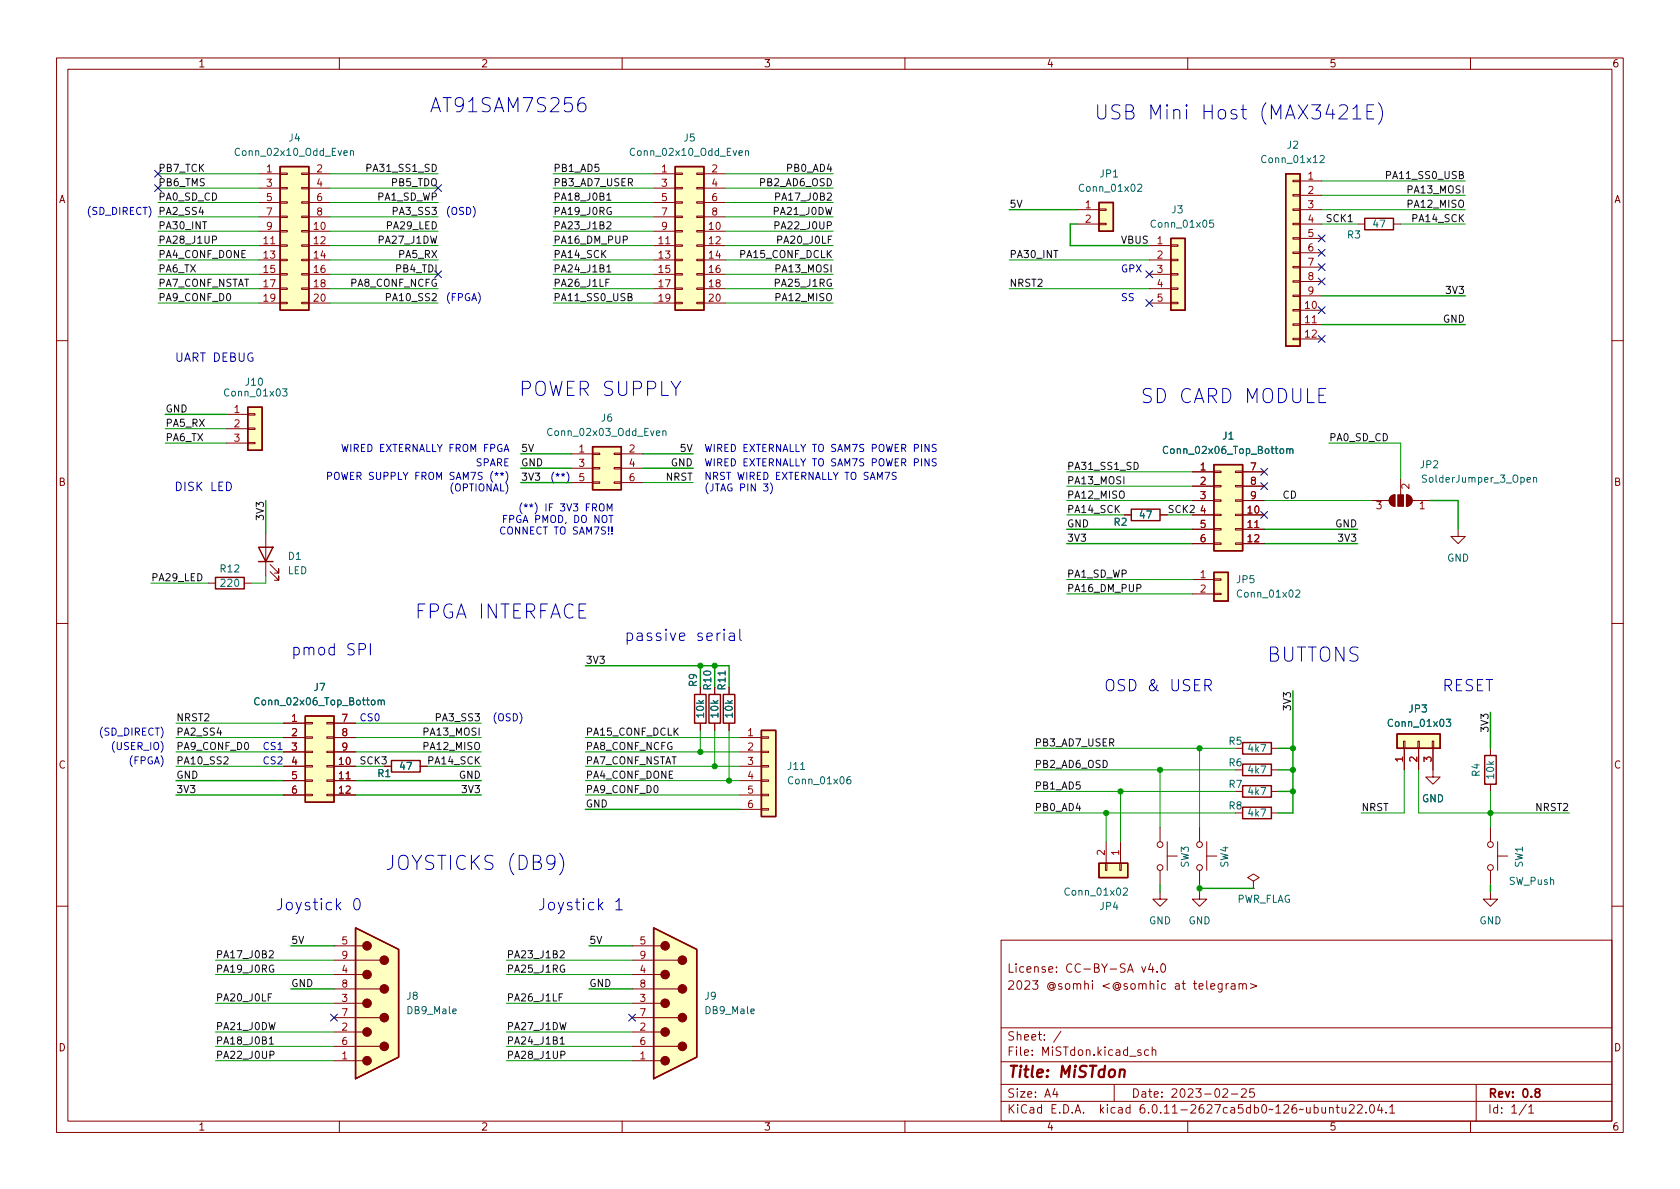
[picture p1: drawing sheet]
<svg xmlns="http://www.w3.org/2000/svg" width="297mm" height="210mm" viewBox="0 0 297 210" stroke-linecap="round" stroke-linejoin="round" font-family="sans-serif">
<g fill="none" stroke="#840000" stroke-width=".18">
<path d="M10 10.2h277v190.1h-277zM12 12.2h273v186.1h-273zM60 10.2v2M110 10.2v2M160 10.2v2M210 10.2v2M260 10.2v2M45.7 30.7h3.8M45.7 33.3h3.8M45.7 35.8h3.8M45.7 38.3h3.8M49.5 38.2h1.3v.3h-1.3z"/>
<path d="M49.5 35.7h1.3v.2h-1.3zM49.5 33.1h1.3v.3h-1.3zM49.5 30.6h1.3v.3h-1.3zM53.3 38.2h1.3v.3h-1.3zM53.3 35.7h1.3v.2h-1.3zM53.3 33.1h1.3v.3h-1.3zM53.3 30.6h1.3v.3h-1.3zM54.6 30.7h3.8M54.6 33.3h3.8M54.6 35.8h3.8M54.6 38.3h3.8M115.6 30.7h3.8"/>
<path d="M115.6 33.3h3.8M115.6 35.8h3.8M115.6 38.3h3.8M119.4 38.2h1.2v.3h-1.2zM119.4 35.7h1.2v.2h-1.2zM119.4 33.1h1.2v.3h-1.2zM119.4 30.6h1.2v.3h-1.2zM123.2 38.2h1.3v.3h-1.3zM123.2 35.7h1.3v.2h-1.3zM123.2 33.1h1.3v.3h-1.3zM123.2 30.6h1.3v.3h-1.3zM124.5 30.7h3.8"/>
<path d="M124.5 33.3h3.8M124.5 35.8h3.8M124.5 38.3h3.8M190.5 39.6h3.8M190.5 37.1h3.8M194.3 39.5h1.3v.2h-1.3zM194.3 37h1.3v.2h-1.3zM228.6 39.5h1.3v.2h-1.3zM228.6 37h1.3v.2h-1.3zM228.6 34.4h1.3v.3h-1.3zM228.6 31.9h1.3v.2h-1.3zM229.9 39.6h3.8"/>
<path d="M229.9 37.1h3.8M229.9 32h3.8M229.9 34.5h3.8M240 39.6h1.3M246.4 39.6h1.2M45.7 43.4h3.8M45.7 46h3.8M45.7 48.5h3.8M45.7 51h3.8M45.7 53.6h3.8M45.7 40.9h3.8M49.5 53.5h1.3v.2h-1.3z"/>
<path d="M49.5 50.9h1.3v.3h-1.3zM49.5 48.4h1.3v.2h-1.3zM49.5 45.8h1.3v.3h-1.3zM49.5 43.3h1.3v.3h-1.3zM49.5 40.8h1.3v.2h-1.3zM53.3 53.5h1.3v.2h-1.3zM53.3 50.9h1.3v.3h-1.3zM53.3 48.4h1.3v.2h-1.3zM53.3 45.8h1.3v.3h-1.3zM53.3 43.3h1.3v.3h-1.3zM53.3 40.8h1.3v.2h-1.3zM54.6 43.4h3.8"/>
<path d="M54.6 46h3.8M54.6 48.5h3.8M54.6 51h3.8M54.6 53.6h3.8M54.6 40.9h3.8M115.6 43.4h3.8M115.6 46h3.8M115.6 48.5h3.8M115.6 51h3.8M115.6 53.6h3.8M115.6 40.9h3.8M119.4 53.5h1.2v.2h-1.2z"/>
<path d="M119.4 50.9h1.2v.3h-1.2zM119.4 48.4h1.2v.2h-1.2zM119.4 45.8h1.2v.3h-1.2zM119.4 43.3h1.2v.3h-1.2zM119.4 40.8h1.2v.2h-1.2zM123.2 53.5h1.3v.2h-1.3zM123.2 50.9h1.3v.3h-1.3zM123.2 48.4h1.3v.2h-1.3zM123.2 45.8h1.3v.3h-1.3zM123.2 43.3h1.3v.3h-1.3zM123.2 40.8h1.3v.2h-1.3zM124.5 43.4h3.8"/>
<path d="M124.5 46h3.8M124.5 48.5h3.8M124.5 51h3.8M124.5 53.6h3.8M124.5 40.9h3.8M203.2 43.4h3.8M203.2 46h3.8M203.2 48.5h3.8M203.2 51h3.8M203.2 53.6h3.8M207 53.5h1.3v.2h-1.3zM207 50.9h1.3v.3h-1.3z"/>
<path d="M207 48.4h1.3v.2h-1.3zM207 45.8h1.3v.3h-1.3zM207 43.3h1.3v.3h-1.3zM228.6 59.8h1.3v.3h-1.3zM228.6 57.3h1.3v.2h-1.3zM228.6 54.7h1.3v.3h-1.3zM228.6 52.2h1.3v.2h-1.3zM228.6 49.7h1.3v.2h-1.3zM228.6 47.1h1.3v.3h-1.3zM228.6 44.6h1.3v.2h-1.3zM228.6 42h1.3v.3h-1.3zM229.9 54.9h3.8"/>
<path d="M229.9 57.4h3.8M229.9 59.9h3.8M229.9 42.2h3.8M229.9 44.7h3.8M229.9 47.2h3.8M229.9 49.8h3.8M229.9 52.3h3.8M10 60.2h2M40 73.3h3.8M40 75.8h3.8M40 78.4h3.8M43.8 78.2h1.3v.3h-1.3z"/>
<path d="M43.8 75.7h1.3v.2h-1.3zM43.8 73.1h1.3v.3h-1.3zM285 60.2h2M47 94.2v7.6M47.8 99.8l1.5 1.5v-.7v.7h-.8M101 80.3h3.8M101 82.8h3.8M101 85.3h3.8M104.8 85.2h1.2v.3h-1.2zM104.8 82.7h1.2v.2h-1.2zM104.8 80.1h1.2v.3h-1.2zM108.6 85.2h1.3v.3h-1.3z"/>
<path d="M108.6 82.7h1.3v.2h-1.3zM108.6 80.1h1.3v.3h-1.3zM109.9 80.3h3.8M109.9 82.8h3.8M109.9 85.3h3.8M198.8 91.1h1.2M205.1 91.1h1.3M210.8 83.4h3.8M210.8 91.1h3.8M210.8 93.6h3.8M210.8 96.1h3.8M210.8 86h3.8"/>
<path d="M210.8 88.5h3.8M214.6 96h1.3v.3h-1.3zM214.6 93.5h1.3v.2h-1.3zM214.6 90.9h1.3v.3h-1.3zM214.6 88.4h1.3v.2h-1.3zM214.6 85.8h1.3v.3h-1.3zM214.6 83.3h1.3v.3h-1.3zM218.4 96h1.3v.3h-1.3zM218.4 93.5h1.3v.2h-1.3zM218.4 90.9h1.3v.3h-1.3zM218.4 88.4h1.3v.2h-1.3zM218.4 85.8h1.3v.3h-1.3z"/>
<path d="M218.4 83.3h1.3v.3h-1.3zM219.7 83.4h3.8M219.7 91.1h3.8M219.7 93.6h3.8M219.7 96.1h3.8M219.7 86h3.8M219.7 88.5h3.8M242.6 88.5h3M245.9 87.8l.7-.3v2a1.02 1.02 0 0 1-.9-.6 1.02 1.02 0 0 1 .2-1.1zM247.6 84.7v2.8M248.7 87.5a1.02 1.02 0 0 1 1 1 1.02 1.02 0 0 1-1 1zM249.7 88.5h3"/>
<path d="M257.8 93.6v1.3h1.3l-1.3 1.2-1.3-1.2h1.3M10 110.2h2M36.8 103.1h1.3M43.2 103.1h1.2M47.8 101.1l1.5 1.5v-.8v.8h-.8M210.8 102.5h3.8M210.8 105h3.8M214.6 104.9h1.3v.3h-1.3zM214.6 102.4h1.3v.2h-1.3zM285 110.2h2M50.2 127.9h3.8M50.2 135.5h3.8"/>
<path d="M50.2 138h3.8M50.2 130.4h3.8M50.2 133h3.8M54 137.9h1.2v.3h-1.2zM54 135.4h1.2v.2h-1.2zM54 132.8h1.2v.3h-1.2zM54 130.3h1.2v.3h-1.2zM54 127.8h1.2v.2h-1.2zM57.8 137.9h1.3v.3h-1.3zM57.8 135.4h1.3v.2h-1.3zM57.8 132.8h1.3v.3h-1.3zM57.8 130.3h1.3v.3h-1.3z"/>
<path d="M57.8 127.8h1.3v.2h-1.3zM59.1 127.9h3.8M59.1 135.5h3.8M59.1 138h3.8M59.1 130.4h3.8M59.1 133h3.8M67.9 135.5h1.3M74.3 135.5h1.3M123.8 121.5v1.3M123.8 127.9v1.3M126.4 121.5v1.3M126.4 127.9v1.3"/>
<path d="M128.9 121.5v1.3M128.9 127.9v1.3M130.8 135.5h3.8M130.8 138h3.8M130.8 130.4h3.8M130.8 133h3.8M134.6 137.9h1.3v.3h-1.3zM134.6 135.4h1.3v.2h-1.3zM134.6 132.8h1.3v.3h-1.3zM134.6 130.3h1.3v.3h-1.3zM224.8 139.9h1.3M224.8 132.3h1.3"/>
<path d="M224.8 136.1h1.3M248.2 131.1h.2v1.2h-.2zM248.3 132.3v3.8M250.7 131.1h.3v1.2h-.3zM250.8 132.3v3.8M253.2 131.1h.3v1.2h-.3zM253.4 132.3v5.1h1.2l-1.2 1.3-1.3-1.3h1.3M263.5 132.3v1.3M263.5 138.7v1.2M50.2 140.6h3.8M54 140.5h1.2v.2h-1.2zM57.8 140.5h1.3v.2h-1.3z"/>
<path d="M59.1 140.6h3.8M130.8 140.6h3.8M130.8 143.1h3.8M134.6 143h1.3v.3h-1.3zM134.6 140.5h1.3v.2h-1.3zM195.5 152.6h.2v1.3h-.2zM195.6 148.8v3.8M198 152.6h.2v1.3h-.2zM198.1 148.8v3.8M205.1 157.7v1.3h1.3l-1.3 1.3-1.3-1.3h1.3M205.1 146.3v2.5M205.1 153.9v2.6"/>
<path d="M206.4 151.4h1.8M206.4 148.8v5.1M212.1 157.7v1.3h1.3l-1.3 1.3-1.3-1.3h1.3M212.1 146.3v2.5M212.1 153.9v2.6M213.4 151.4h1.7M213.4 148.8v5.1M221.6 155.8l1-.6-1-.6-1 .6 1 .6v1.3M221.6 157.1h.1M224.8 143.8h1.3M263.5 157.7v1.3h1.3l-1.3 1.3-1.2-1.3h1.2M263.5 146.3v2.5"/>
<path d="M263.5 153.9v2.6M264.8 151.4h1.8M264.8 148.8v5.1M10 160.2h2M59.1 180h8.1M59.1 177.4h5M59.1 174.9h8.1M59.1 172.3h5M59.1 169.8h8.1M59.1 167.3h5M111.8 180h8.1M111.8 177.4h5"/>
<path d="M111.8 174.9h8.1M111.8 172.3h5M111.8 169.8h8.1M111.8 167.3h5M177 166.3h108v32h-108zM182.6 173.4h.9l-.5 .6 .4 .1v.7l-.2 .1h-.4l-.2-.1M186.8 171.8v.1M186.8 171v.1M199.4 171.9l.5-1.5 .5 1.5M199.5 171.5h.7M206.1 174l-.5-.1-.2 .3v.4l.1 .3h.6M221.1 173.9l1.1 .5-1.1 .4"/>
<path d="M285 160.2h2M59.1 187.6h5M59.1 185h8.1M59.1 182.5h5M60 198.3v2M110 198.3v2M111.8 187.6h5M111.8 185h8.1M111.8 182.5h5M160 198.3v2M177 194.8h108M177 191.8h108"/>
<path d="M177 187.8h108M177 181.8h108M182.5 186.5v.1M182.5 185.7v.1M184.6 183.8v.1M184.6 183v.1M187.6 182.4l-1.3 1.9M197 191.8v3M203.7 185.8l.2-.2 .4 .1 .1 .9M203.7 185.1v1.5M210 198.3v2M217.7 193.5h1.2"/>
<path d="M219.5 192.7l.6-.2 .2 .2 .1 .3-1 1h1M221.7 192.5h-.7l-.1 .7 .2-.1 .5 .1 .2 .2-.1 .5-.2 .1-.6-.1M238.6 195.5l.5-.2 .3 .2v.3l-.9 1h.9M240 195.5l.6-.2 .2 .2 .1 .3-1 1h1M241.5 196.7v.1M242.4 195.4l.1-.1a.81 .81 0 0 1 .6 .7 .81 .81 0 0 1-.3 .8h-.2a.81 .81 0 0 1-.5-.6 .81 .81 0 0 1 .3-.8zM243.9 195.3l-.3 1h.9M244.3 195.8v1M245.1 196.7v.1M245.7 195.8l.4-.5v1.5M245.7 196.8h.9M260 198.3v2"/>
<path d="M261 191.8v6.5M270.3 195.8l.4-.5v1.5M270.3 196.8h.9"/>
<circle cx="205.1" cy="149.3" r=".51"/>
<circle cx="205.1" cy="153.4" r=".51"/>
<circle cx="212.1" cy="149.3" r=".51"/>
<circle cx="212.1" cy="153.4" r=".51"/>
<circle cx="263.5" cy="153.4" r=".51"/>
<circle cx="263.5" cy="149.3" r=".51"/>
</g>
<g fill="#ffffc2" stroke="#ffffc2" stroke-width=".18">
<path d="M214.6 101.2h2.6v5.1h-2.6z"/>
<path d="M207 42.2h2.5v12.7h-2.5z"/>
<path d="M247 129.8h7.6v2.5h-7.6z"/>
<path d="M62.9 164.1l7.6 3.8v19l-7.6 3.8z"/>
<path d="M214.6 82.2h5.1v15.2h-5.1z"/>
<path d="M104.8 79h5.1v7.6h-5.1z"/>
<path d="M194.3 152.6h5.1v2.6h-5.1z"/>
<path d="M115.6 164.1l7.6 3.8v19l-7.6 3.8z"/>
<path d="M49.5 29.5h5.1v25.4h-5.1z"/>
<path d="M54 126.6h5.1v15.3h-5.1z"/>
<path d="M134.6 129.2h2.6v15.2h-2.6z"/>
<path d="M43.8 72h2.6v7.6h-2.6z"/>
<path d="M194.3 35.8h2.5v5.1h-2.5z"/>
<path d="M227.3 30.7h2.6v30.5h-2.6z"/>
<path d="M119.4 29.5h5.1v25.4h-5.1z"/>
</g>
<g fill="none" stroke="#840000" stroke-width=".25">
<path d="M49.5 29.5h5.1v25.4h-5.1zM119.4 29.5h5.1v25.4h-5.1zM194.3 35.8h2.5v5.1h-2.5zM227.3 30.7h2.6v30.5h-2.6zM241.3 38.6h5.1v2h-5.1zM207 42.2h2.5v12.7h-2.5zM43.8 72h2.6v7.6h-2.6zM104.8 79h5.1v7.6h-5.1zM45.7 96.8h2.6l-1.3 2.5zM45.7 99.3h2.6M200 90h5.1v2.1h-5.1zM214.6 82.2h5.1v15.2h-5.1z"/>
<path d="M38.1 102.1h5.1v2h-5.1zM214.6 101.2h2.6v5.1h-2.6zM54 126.6h5.1v15.3h-5.1zM69.2 134.5h5.1v2h-5.1zM122.8 122.8h2v5.1h-2zM125.3 122.8h2.1v5.1h-2.1zM127.9 122.8h2v5.1h-2zM134.6 129.2h2.6v15.2h-2.6zM219.7 138.9h5.1v2.1h-5.1zM219.7 131.3h5.1v2h-5.1zM219.7 135.1h5.1v2.1h-5.1zM247 129.8h7.6v2.5h-7.6z"/>
<path d="M262.5 133.6h2v5.1h-2zM194.3 152.6h5.1v2.6h-5.1zM219.7 142.7h5.1v2.1h-5.1zM62.9 164.1l7.6 3.8v19l-7.6 3.8zM115.6 164.1l7.6 3.8v19l-7.6 3.8z"/>
</g>
<g fill="none" stroke="#006464" stroke-width=".18">
<path d="M60.8 27.1l.6-.2v-.2l-.4-.1-.2 .2 .1 .6h.5M62 26.8l.1-.2 .3 .1 .1 .8M62 26.6v.9M130.7 27.1l.6-.2-.1-.2-.4-.1-.1 .2v.6h.5M131.8 26.8l.2-.2 .3 .1 .1 .8M131.8 26.6v.9M201.2 32.7l.4-.1 .3 .3-.8 .9h.8M214.5 38.9h-.6v.6l.1-.1 .5 .1 .1 .1-.1 .5-.2 .1-.4-.1M233.4 27.6l.5-.1 .2 .4-.8 .9h.8M50 68.8h.8l-.5 .5 .4 .1v.5l-.2 .1-.5-.1M116.1 76.6l.6-.1-.1-.3h-.4l-.1 .2v.6h.5M117.2 76.3l.2-.1h.3v.8"/>
<path d="M117.2 76.2v.8M226.4 79.5l.1-.1 .4 .1 .1 .5-.2 .1-.3 .1-.1-.1zM227.5 79.5l.2-.1h.3l.1 .8M227.5 79.4v.8M228.1 79.5l.1-.1h.3l.1 .8M270 84.9l.6-.2-.1-.2-.3-.1-.2 .2 .1 .6h.4M271.1 84.6l.2-.2 .3 .1 .1 .8M271.1 84.4v.9M128.2 118.7v.7M229.1 104.4l.5-.1 .2 .4-.8 .9h.8M65.7 123.9l.2-.1 .4 .1v.5l-.1 .2h-.3l-.2-.1zM66.9 123.9l.1-.1 .3 .1 .1 .7"/>
<path d="M66.9 123.8v.8M67.4 124l.2-.2 .3 .1v.7M141.6 136.1h.7M150.3 137.3l-.3 .1a.86 .86 0 0 0 0 1.2l.4-.1 .1-.4-.3-.3h-.2l-.3 .3M255.7 127.2h.8l-.4 .5 .3 .1v.5l-.1 .2-.6-.2M198.6 157.2l.5-.2 .2 .4-.7 .9h.7M80.1 178.8l.6-.1-.1-.2-.4-.1-.1 .2v.6h.5M132.8 178.8l.6-.1-.1-.2-.4-.1-.1 .2v.6h.5"/>
</g>
<g fill="#840000" stroke="#840000" stroke-width=".18">
<path d="M248.7 87.5a1.02 1.02 0 0 1 1 1 1.02 1.02 0 0 1-1 1z"/>
<path d="M247.1 87.5h1.1v2h-1.1z"/>
<path d="M245.9 87.8l.7-.3v2a1.02 1.02 0 0 1-.9-.6 1.02 1.02 0 0 1 .2-1.1z"/>
<circle cx="64.9" cy="187.6" r=".76"/>
<circle cx="64.9" cy="182.5" r=".76"/>
<circle cx="64.9" cy="177.4" r=".76"/>
<circle cx="64.9" cy="172.3" r=".76"/>
<circle cx="64.9" cy="167.3" r=".76"/>
<circle cx="67.9" cy="185" r=".76"/>
<circle cx="67.9" cy="180" r=".76"/>
<circle cx="67.9" cy="174.9" r=".76"/>
<circle cx="67.9" cy="169.8" r=".76"/>
<circle cx="117.6" cy="187.6" r=".76"/>
<circle cx="117.6" cy="182.5" r=".76"/>
<circle cx="117.6" cy="177.4" r=".76"/>
<circle cx="117.6" cy="172.3" r=".76"/>
<circle cx="117.6" cy="167.3" r=".76"/>
<circle cx="120.6" cy="185" r=".76"/>
<circle cx="120.6" cy="180" r=".76"/>
<circle cx="120.6" cy="174.9" r=".76"/>
<circle cx="120.6" cy="169.8" r=".76"/>
</g>
<path d="M47.9 43.1h.7M117.7 43.1h.7M232 57.1h.7M221.9 93.3h.7M243.4 88.7h.8l-.4 .5 .3 .1v.6l-.1 .1-.6-.1M249.1 85.6v.8l-.9-.8-.4 .3 .2 .4M251.1 89.1l.4-.4v1.3M61.2 137.7h.7" fill="none" stroke="#a90000" stroke-width=".18"/>
<g fill="none" stroke="#0f0f0f" stroke-width=".18">
<path d="M76.4 29a.64 .64 0 0 1 .8 .7 .64 .64 0 0 1-.8 .6zM107.3 39.3l.5-.1 .2 .4-.8 .9h.8M107.3 34.5l.4-.4v1.3M107.3 35.4h.7M146.3 39.9l.6-.1 .1-.2-.1-.3-.6-.1v1.3M146.3 34.2l.5-.1 .2 .4-.8 .9h.8M258 30.9h.6l.1-.2-.1-.3-.6-.1v1.3h.5l.2-.1 .1-.3-.3-.3M37.6 42.4h.6l.1-.2-.1-.3-.6-.2v1.3M76.4 52l.5-.1 .3 .4-.8 .9h.8M107.3 47.2l.4-.4v1.3M107.3 48.1h.7M107.7 49.4h-.6v1.2"/>
<path d="M111.1 52.5h.5l.1-.2v-.3l-.6-.1v1.3h.4l.2-.1 .1-.3-.3-.3M147.1 41.7h-.6v1.3M200.5 81.8a.64 .64 0 0 1 .8 .6 .64 .64 0 0 1-.8 .6zM39.6 133.9l.5-.1 .2 .4-.8 .9h.8M47.6 168.2l.5-.1 .2 .4-.7 .9h.7M48 175.7h-.6v1.3M99 168.2l.5-.1 .3 .4-.8 .9h.8M99.5 175.7h-.6v1.3M47.6 183.7l.4-.3v1.2M47.6 184.6h.7M47.7 186.6l.6-.1 .2-.2-.1-.3-.7-.1v1.3M99 183.7l.4-.3v1.2"/>
<path d="M99 184.6h.8M99.2 186.6l.6-.1 .1-.2-.1-.3-.6-.1v1.3"/>
</g>
<path d="M103.3 17.3a.99 .99 0 0 0-1.1 1v1l.2 .3 .7 .2 .4-.3 .1-.8-.3-.4-.7-.1-.4 .5M243.7 18.2a2.87 2.87 0 0 1 0 3.8M94.6 88.9a1.46 1.46 0 0 1 0 1.9M100.2 83.5a1.46 1.46 0 0 1 0 1.9M120.1 112.6l1-.2-.1-.4-.6-.1-.3 .3 .1 1 .2 .1 .6-.1M130.8 111.3v1.7l.3 .3M60.2 159.6l-.7 .7M106.6 159.6l-.8 .7M59.7 160.1l.5 .8M106 160.1l.6 .8" fill="none" stroke="#0000c2" stroke-width=".18"/>
<g fill="none" stroke="#009600" stroke-width=".25">
<path d="M178.4 37.1h12.1M190.5 39.6h-1.3v3.8h14M233.7 57.4h25.4M233.7 52.3h25.4M29.2 73.3h10.8M47 88.5v5.7M92.1 82.8h8.9M92.1 85.3h8.9M92.1 80.3h8.9M113.7 82.8h8.9M113.7 80.3h8.9M188.6 93.6h22.2"/>
<path d="M188.6 96.1h22.2M223.5 93.6h16.5M223.5 96.1h16.5M252.7 88.5h5.1v5.1M103.5 117.7h25.4v3.8M123.8 117.7v3.8M126.4 117.7v3.8M31.1 138h19.1M62.9 138h22.2M226.1 132.3h2.5M226.1 139.9h2.5M226.1 136.1h2.5"/>
<path d="M228.6 122.2v21.6h-2.5M263.5 126v6.3M31.1 140.6h19.1M62.9 140.6h22.2M103.5 143.1h27.3M205.1 156.5v1.2M212.1 157.1h9.5M212.1 156.5v1.2M263.5 156.5v1.2M51.4 174.9h7.7M51.4 167.3h7.7M104.1 174.9h7.7"/>
<path d="M104.1 167.3h7.7"/>
</g>
<g fill="none" stroke="#009600" stroke-width=".18">
<path d="M27.9 38.3h17.8M27.9 35.8h17.8M27.9 30.7h17.8M27.9 33.3h17.8M58.4 38.3h19.1M58.4 35.8h19.1M58.4 30.7h19.1M58.4 33.3h19.1M97.8 38.3h17.8M97.8 35.8h17.8M97.8 30.7h17.8M97.8 33.3h17.8"/>
<path d="M128.3 38.3h19M128.3 35.8h19M128.3 30.7h19M128.3 33.3h19M233.7 39.6h6.3M233.7 34.5h25.4M233.7 37.1h25.4M233.7 32h25.4M247.6 39.6h11.5M27.9 40.9h17.8M27.9 46h17.8M27.9 53.6h17.8"/>
<path d="M27.9 51h17.8M27.9 43.4h17.8M27.9 48.5h17.8M58.4 40.9h19.1M58.4 46h19.1M58.4 53.6h19.1M58.4 51h19.1M58.4 43.4h19.1M58.4 48.5h19.1M97.8 40.9h17.8M97.8 46h17.8M97.8 53.6h17.8"/>
<path d="M97.8 51h17.8M97.8 43.4h17.8M97.8 48.5h17.8M128.3 40.9h19M128.3 46h19M128.3 53.6h19M128.3 51h19M128.3 43.4h19M128.3 48.5h19M178.4 46h24.8M178.4 51h24.8M29.2 78.4h10.8"/>
<path d="M29.2 75.8h10.8M234.9 78.4h12.7v6.3M113.7 85.3h8.9M188.6 83.4h22.2M188.6 91.1h10.2M188.6 88.5h22.2M188.6 86h22.2M206.4 91.1h4.4M223.5 88.5h19.1M26.7 103.1h10.1M47 101.8v1.3h-2.6M188.6 102.5h22.2"/>
<path d="M188.6 105h22.2M31.1 130.4h19.1M31.1 133h19.1M31.1 127.9h19.1M31.1 135.5h19.1M62.9 130.4h22.2M62.9 133h22.2M62.9 127.9h22.2M62.9 135.5h5M75.6 135.5h9.5M103.5 130.4h27.3M103.5 133h27.3"/>
<path d="M103.5 135.5h27.3M103.5 138h27.3M123.8 129.2v3.8M126.4 129.2v6.3M128.9 129.2v8.8M182.9 132.3h35.5M182.9 139.9h35.5M182.9 136.1h35.5M198.1 139.9v8.9M205.1 136.1v10.2M212.1 132.3v14M248.3 136.1v7.7h-7.6"/>
<path d="M250.8 136.1v7.7h26.7M263.5 139.9v6.4M103.5 140.6h27.3M182.9 143.8h35.5M195.6 143.8v5M38.1 177.4h21M38.1 172.3h21M38.1 169.8h21M89.5 177.4h22.3M89.5 172.3h22.3M89.5 169.8h22.3M38.1 182.5h21"/>
<path d="M38.1 185h21M38.1 187.6h21M89.5 182.5h22.3M89.5 185h22.3M89.5 187.6h22.3"/>
</g>
<g fill="none" stroke="#000084" stroke-width=".18">
<path d="M27.3 30.1l1.2 1.2M27.3 32.7l1.2 1.2M28.5 30.1l-1.2 1.2M28.5 32.7l-1.2 1.2M76.9 32.7l1.2 1.2M78.1 32.7l-1.2 1.2M76.9 47.9l1.2 1.2M78.1 47.9l-1.2 1.2M202.6 53l1.2 1.2M202.6 47.9l1.2 1.2M203.8 53l-1.2 1.2M203.8 47.9l-1.2 1.2"/>
<path d="M233.1 46.6l1.2 1.2M233.1 49.2l1.2 1.2M233.1 54.2l1.2 1.3M233.1 44.1l1.2 1.2M233.1 41.5l1.2 1.3M233.1 59.3l1.2 1.2M234.3 46.6l-1.2 1.2M234.3 49.2l-1.2 1.2M234.3 54.2l-1.2 1.3M234.3 44.1l-1.2 1.2M234.3 41.5l-1.2 1.3M234.3 59.3l-1.2 1.2"/>
<path d="M222.9 82.8l1.2 1.2M222.9 85.4l1.2 1.2M222.9 90.4l1.2 1.3M224.1 82.8l-1.2 1.2M224.1 85.4l-1.2 1.2M224.1 90.4l-1.2 1.3M58.4 179.3l1.3 1.3M59.7 179.3l-1.3 1.3M111.2 179.3l1.2 1.3M112.4 179.3l-1.2 1.3"/>
</g>
<g fill="#009600" stroke="#009600" stroke-width=".18">
<circle cx="128.9" cy="138" r=".46"/>
<circle cx="126.4" cy="135.5" r=".46"/>
<circle cx="123.8" cy="133" r=".46"/>
<circle cx="212.1" cy="132.3" r=".46"/>
<circle cx="212.1" cy="157.1" r=".46"/>
<circle cx="228.6" cy="136.1" r=".46"/>
<circle cx="205.1" cy="136.1" r=".46"/>
<circle cx="198.1" cy="139.9" r=".46"/>
<circle cx="195.6" cy="143.8" r=".46"/>
<circle cx="126.4" cy="117.7" r=".46"/>
<circle cx="123.8" cy="117.7" r=".46"/>
<circle cx="228.6" cy="139.9" r=".46"/>
<circle cx="228.6" cy="132.3" r=".46"/>
<circle cx="263.5" cy="143.8" r=".46"/>
</g>
<g font-size="3.5" fill="#0000c2">
<text x="75.9" y="19.9">AT91SAM7S256</text>
<text x="193.4" y="21.2">USB Mini</text>
<text x="212.5" y="21.2">Host</text>
<text x="222.9" y="21.2">(MAX3421E)</text>
<text x="91.7" y="70">POWER SUPPLY</text>
<text x="201.6" y="71.3">SD CARD MODULE</text>
<text x="73.3" y="109.4">FPGA INTERFACE</text>
<text x="224" y="117">BUTTONS</text>
<text x="68" y="153.9">JOYSTICKS (DB9)</text>
</g>
<g font-size="2.8" fill="#0000c2">
<text x="110.3" y="113.4">passive</text>
<text x="123.1" y="113.4">serial</text>
<text x="51.4" y="115.9">pmod</text>
<text x="61.2" y="115.9">SPI</text>
<text x="195.1" y="122.3">OSD &amp;</text>
<text x="207" y="122.3">USER</text>
<text x="255" y="122.3">RESET</text>
<text x="48.6" y="161">Joystick</text>
<text x="62.2" y="161">0</text>
<text x="95" y="161">Joystick</text>
<text x="108.6" y="161">1</text>
</g>
<g font-size="2.8" fill="#840000">
<text x="178" y="191.2">Title:</text>
<text x="187.3" y="191.2">MiSTdon</text>
</g>
<g font-size="2.1" fill="#0000c2">
<text x="30.9" y="64">UART DEBUG</text>
<text x="30.8" y="86.8">DISK</text>
<text x="37.2" y="86.8">LED</text>
</g>
<g font-size="2.1" fill="#840000">
<text x="178" y="172.5">License:</text>
<text x="188.4" y="172.5">CC-BY-SA</text>
<text x="201.9" y="172.5">v4.0</text>
<text x="178" y="175.5">2023</text>
<text x="185" y="175.5">@somhi</text>
<text x="194.9" y="175.5">&lt;@somhic</text>
<text x="207.9" y="175.5">at</text>
<text x="211.4" y="175.5">telegram&gt;</text>
<text x="178" y="184.5">Sheet:</text>
<text x="178" y="187.2">File:</text>
<text x="184.4" y="187.2">MiSTdon.kicad_sch</text>
<text x="178" y="197.4">KiCad</text>
<text x="178" y="194.6">Size:</text>
<text x="184.7" y="194.6">A4</text>
<text x="185.7" y="197.4">E.D.A.</text>
<text x="194.6" y="197.4">kicad</text>
<text x="200" y="194.6">Date:</text>
<text x="201.8" y="197.4">6.0.11-2627ca5db0~126~ubuntu22.04.1</text>
<text x="207" y="194.6">2023-02-25</text>
<text x="263" y="194.6">Rev:</text>
<text x="263" y="197.4">Id:</text>
<text x="267.1" y="197.4">1/1</text>
<text x="269.1" y="194.6">0.8</text>
</g>
<g font-size="1.8" fill="#840000">
<text x="35" y="12.3">1</text>
<text x="85" y="12.3">2</text>
<text x="135" y="12.3">3</text>
<text x="185" y="12.3">4</text>
<text x="235" y="12.3">5</text>
<text x="285" y="12.3">6</text>
<text x="10.4" y="36.3">A</text>
<text x="285.4" y="36.3">A</text>
<text x="10.3" y="86.3">B</text>
<text x="285.3" y="86.3">B</text>
<text x="10.3" y="136.3">C</text>
<text x="285.3" y="136.3">C</text>
<text x="10.3" y="186.3">D</text>
<text x="285.3" y="186.3">D</text>
<text x="35" y="200.3">1</text>
<text x="85" y="200.3">2</text>
<text x="135" y="200.3">3</text>
<text x="185" y="200.3">4</text>
<text x="235" y="200.3">5</text>
<text x="285" y="200.3">6</text>
</g>
<g font-size="1.8" fill="#006464">
<text x="41.3" y="27.9">Conn_02x10_Odd_Even</text>
<text x="50.9" y="25.4">J4</text>
<text x="111.1" y="27.9">Conn_02x10_Odd_Even</text>
<text x="120.8" y="25.4">J5</text>
<text x="222.7" y="29.2">Conn_01x12</text>
<text x="227.4" y="26.7">J2</text>
<text x="190.5" y="34.3">Conn_01x02</text>
<text x="194.3" y="31.8">JP1</text>
<text x="203.2" y="40.6">Conn_01x05</text>
<text x="207" y="38.1">J3</text>
<text x="242.6" y="40.6">47</text>
<text x="238.1" y="42.5">R3</text>
<text x="39.4" y="70.5">Conn_01x03</text>
<text x="43.2" y="68.6">J10</text>
<text x="96.5" y="77.5">Conn_02x03_Odd_Even</text>
<text x="106.2" y="74.9">J6</text>
<text x="205.4" y="80.6">Conn_02x06_Top_Bottom</text>
<text x="216" y="78.1">J1</text>
<text x="250.9" y="83.2">JP2</text>
<text x="251.2" y="85.7">SolderJumper_3_Open</text>
<text x="196.8" y="93.3">R2</text>
<text x="201.3" y="92.1">47</text>
<text x="38.7" y="101.6">R12</text>
<text x="50.8" y="99.4">D1</text>
<text x="50.8" y="101.9">LED</text>
<text x="255.8" y="99.7">GND</text>
<text x="38.7" y="104.1">220</text>
<text x="218.4" y="103.5">JP5</text>
<text x="218.4" y="106">Conn_01x02</text>
<text x="44.7" y="125.1">Conn_02x06_Top_Bottom</text>
<text x="55.4" y="122.6">J7</text>
<text x="123.6" y="121.6" transform="rotate(-90 123.6 121.6)">R9</text>
<text x="126.1" y="122.2" transform="rotate(-90 126.1 122.2)">R10</text>
<text x="128.7" y="122.2" transform="rotate(-90 128.7 122.2)">R11</text>
<text x="124.8" y="127.1" transform="rotate(-90 124.8 127.1)">10k</text>
<text x="127.4" y="127.1" transform="rotate(-90 127.4 127.1)">10k</text>
<text x="129.9" y="127.1" transform="rotate(-90 129.9 127.1)">10k</text>
<text x="245.1" y="128.9">Conn_01x03</text>
<text x="248.9" y="126.4">JP3</text>
<text x="66.6" y="137.8">R1</text>
<text x="70.5" y="136.5">47</text>
<text x="139.1" y="136.5">J11</text>
<text x="217.1" y="132.1">R5</text>
<text x="217.1" y="135.9">R6</text>
<text x="220.5" y="133.4">4k7</text>
<text x="220.5" y="137.2">4k7</text>
<text x="262" y="137.5" transform="rotate(-90 262 137.5)">R4</text>
<text x="264.5" y="137.9" transform="rotate(-90 264.5 137.9)">10k</text>
<text x="139.1" y="139.1">Conn_01x06</text>
<text x="217.1" y="143.5">R8</text>
<text x="217.1" y="139.7">R7</text>
<text x="220.5" y="141">4k7</text>
<text x="251.4" y="142.2">GND</text>
<text x="220.5" y="144.8">4k7</text>
<text x="210.6" y="153.5" transform="rotate(-90 210.6 153.5)">SW3</text>
<text x="217.6" y="153.5" transform="rotate(-90 217.6 153.5)">SW4</text>
<text x="269.6" y="153.5" transform="rotate(-90 269.6 153.5)">SW1</text>
<text x="188" y="158.8">Conn_01x02</text>
<text x="194.3" y="161.3">JP4</text>
<text x="218.7" y="160">PWR_FLAG</text>
<text x="266.7" y="156.8">SW_Push</text>
<text x="203.1" y="163.8">GND</text>
<text x="210.1" y="163.8">GND</text>
<text x="261.5" y="163.8">GND</text>
<text x="71.8" y="177.2">J8</text>
<text x="71.8" y="179.7">DB9_Male</text>
<text x="124.5" y="177.2">J9</text>
<text x="124.5" y="179.7">DB9_Male</text>
</g>
<g font-size="1.8" fill="#0f0f0f">
<text x="27.9" y="32.9">PB6_TMS</text>
<text x="27.9" y="35.5">PA0_SD_CD</text>
<text x="27.9" y="30.4">PB7_TCK</text>
<text x="64.5" y="30.4">PA31_SS1_SD</text>
<text x="66.6" y="35.5">PA1_SD_WP</text>
<text x="69" y="32.9">PB5_TDO</text>
<text x="97.8" y="32.9">PB3_AD7_USER</text>
<text x="97.8" y="30.4">PB1_AD5</text>
<text x="97.8" y="35.5">PA18_J0B1</text>
<text x="134.1" y="32.9">PB2_AD6_OSD</text>
<text x="136.8" y="35.5">PA17_J0B2</text>
<text x="138.9" y="30.4">PB0_AD4</text>
<text x="244.8" y="31.6">PA11_SS0_USB</text>
<text x="248.6" y="34.2">PA13_MOSI</text>
<text x="27.9" y="40.5">PA30_INT</text>
<text x="27.9" y="38">PA2_SS4</text>
<text x="68.1" y="40.5">PA29_LED</text>
<text x="69.2" y="38">PA3_SS3</text>
<text x="97.8" y="40.5">PA23_J1B2</text>
<text x="97.8" y="38">PA19_J0RG</text>
<text x="136.5" y="38">PA21_J0DW</text>
<text x="136.6" y="40.5">PA22_J0UP</text>
<text x="178.4" y="36.7">5V</text>
<text x="234.3" y="39.3">SCK1</text>
<text x="248.6" y="36.7">PA12_MISO</text>
<text x="249.4" y="39.3">PA14_SCK</text>
<text x="27.9" y="45.6">PA4_CONF_DONE</text>
<text x="27.9" y="43.1">PA28_J1UP</text>
<text x="66.7" y="43.1">PA27_J1DW</text>
<text x="70.3" y="45.6">PA5_RX</text>
<text x="97.8" y="45.6">PA14_SCK</text>
<text x="97.8" y="43.1">PA16_DM_PUP</text>
<text x="130.6" y="45.6">PA15_CONF_DCLK</text>
<text x="137.1" y="43.1">PA20_J0LF</text>
<text x="178.4" y="45.6">PA30_INT</text>
<text x="198.1" y="43.1">VBUS</text>
<text x="27.9" y="53.2">PA9_CONF_D0</text>
<text x="27.9" y="48.2">PA6_TX</text>
<text x="27.9" y="50.7">PA7_CONF_NSTAT</text>
<text x="61.8" y="50.7">PA8_CONF_NCFG</text>
<text x="67.9" y="53.2">PA10_SS2</text>
<text x="69.8" y="48.2">PB4_TDI</text>
<text x="97.8" y="50.7">PA26_J1LF</text>
<text x="97.8" y="53.2">PA11_SS0_USB</text>
<text x="97.8" y="48.2">PA24_J1B1</text>
<text x="136.7" y="50.7">PA25_J1RG</text>
<text x="136.8" y="53.2">PA12_MISO</text>
<text x="136.8" y="48.2">PA13_MOSI</text>
<text x="178.4" y="50.7">NRST2</text>
<text x="255.4" y="52">3V3</text>
<text x="255.1" y="57">GND</text>
<text x="29.2" y="75.5">PA5_RX</text>
<text x="29.2" y="72.9">GND</text>
<text x="29.2" y="78">PA6_TX</text>
<text x="92.1" y="79.9">5V</text>
<text x="92.1" y="82.4">GND</text>
<text x="118.5" y="82.4">GND</text>
<text x="120.1" y="79.9">5V</text>
<text x="188.6" y="83.1">PA31_SS1_SD</text>
<text x="234.9" y="78">PA0_SD_CD</text>
<text x="92.1" y="85">3V3</text>
<text x="117.6" y="85">NRST</text>
<text x="188.6" y="85.6">PA13_MOSI</text>
<text x="188.6" y="88.2">PA12_MISO</text>
<text x="226.7" y="88.2">CD</text>
<text x="46.6" y="92.2" transform="rotate(-90 46.6 92.2)">3V3</text>
<text x="188.6" y="90.7">PA14_SCK</text>
<text x="188.6" y="95.8">3V3</text>
<text x="188.6" y="93.2">GND</text>
<text x="206.4" y="90.7">SCK2</text>
<text x="236" y="93.2">GND</text>
<text x="236.4" y="95.8">3V3</text>
<text x="26.7" y="102.8">PA29_LED</text>
<text x="188.6" y="102.1">PA1_SD_WP</text>
<text x="188.6" y="104.7">PA16_DM_PUP</text>
<text x="103.5" y="117.4">3V3</text>
<text x="228.3" y="125.8" transform="rotate(-90 228.3 125.8)">3V3</text>
<text x="31.1" y="130.1">PA2_SS4</text>
<text x="31.1" y="127.5">NRST2</text>
<text x="74.6" y="130.1">PA13_MOSI</text>
<text x="76.8" y="127.5">PA3_SS3</text>
<text x="103.5" y="130.1">PA15_CONF_DCLK</text>
<text x="182.9" y="132">PB3_AD7_USER</text>
<text x="263.2" y="129.6" transform="rotate(-90 263.2 129.6)">3V3</text>
<text x="31.1" y="135.2">PA10_SS2</text>
<text x="31.1" y="132.6">PA9_CONF_D0</text>
<text x="31.1" y="137.7">GND</text>
<text x="63.5" y="135.2">SCK3</text>
<text x="74.6" y="132.6">PA12_MISO</text>
<text x="75.4" y="135.2">PA14_SCK</text>
<text x="81.1" y="137.7">GND</text>
<text x="103.5" y="132.6">PA8_CONF_NCFG</text>
<text x="103.5" y="135.2">PA7_CONF_NSTAT</text>
<text x="103.5" y="137.7">PA4_CONF_DONE</text>
<text x="182.9" y="135.8">PB2_AD6_OSD</text>
<text x="31.1" y="140.2">3V3</text>
<text x="81.4" y="140.2">3V3</text>
<text x="103.5" y="142.8">GND</text>
<text x="103.5" y="140.2">PA9_CONF_D0</text>
<text x="182.9" y="139.6">PB1_AD5</text>
<text x="182.9" y="143.4">PB0_AD4</text>
<text x="240.7" y="143.4">NRST</text>
<text x="271.4" y="143.4">NRST2</text>
<text x="51.4" y="166.9">5V</text>
<text x="104.1" y="166.9">5V</text>
<text x="38.1" y="172">PA19_J0RG</text>
<text x="38.1" y="169.4">PA17_J0B2</text>
<text x="89.5" y="172">PA25_J1RG</text>
<text x="89.5" y="169.4">PA23_J1B2</text>
<text x="38.1" y="177.1">PA20_J0LF</text>
<text x="51.4" y="174.5">GND</text>
<text x="89.5" y="177.1">PA26_J1LF</text>
<text x="104.1" y="174.5">GND</text>
<text x="38.1" y="182.1">PA21_J0DW</text>
<text x="38.1" y="184.7">PA18_J0B1</text>
<text x="89.5" y="182.1">PA27_J1DW</text>
<text x="89.5" y="184.7">PA24_J1B1</text>
<text x="38.1" y="187.2">PA22_J0UP</text>
<text x="89.5" y="187.2">PA28_J1UP</text>
</g>
<g font-size="1.8" fill="#a90000">
<text x="46.9" y="30.5">1</text>
<text x="46.9" y="33">3</text>
<text x="46.9" y="35.6">5</text>
<text x="55.8" y="30.5">2</text>
<text x="55.8" y="33">4</text>
<text x="55.8" y="35.6">6</text>
<text x="116.8" y="30.5">1</text>
<text x="116.8" y="33">3</text>
<text x="116.8" y="35.6">5</text>
<text x="125.7" y="30.5">2</text>
<text x="125.7" y="33">4</text>
<text x="125.7" y="35.6">6</text>
<text x="231.1" y="31.7">1</text>
<text x="231.1" y="34.3">2</text>
<text x="46.9" y="38.1">7</text>
<text x="46.9" y="40.6">9</text>
<text x="55.2" y="40.6">10</text>
<text x="55.8" y="38.1">8</text>
<text x="116.8" y="38.1">7</text>
<text x="116.8" y="40.6">9</text>
<text x="125.1" y="40.6">10</text>
<text x="125.7" y="38.1">8</text>
<text x="191.7" y="36.8">1</text>
<text x="191.7" y="39.4">2</text>
<text x="231.1" y="36.8">3</text>
<text x="231.1" y="39.4">4</text>
<text x="231.1" y="41.9">5</text>
<text x="46.3" y="43.2">11</text>
<text x="46.3" y="45.7">13</text>
<text x="55.2" y="43.2">12</text>
<text x="55.2" y="45.7">14</text>
<text x="116.2" y="43.2">11</text>
<text x="116.2" y="45.7">13</text>
<text x="125.1" y="43.2">12</text>
<text x="125.1" y="45.7">14</text>
<text x="204.4" y="43.2">1</text>
<text x="204.4" y="45.7">2</text>
<text x="231.1" y="44.4">6</text>
<text x="231.1" y="47">7</text>
<text x="46.3" y="48.3">15</text>
<text x="46.3" y="50.8">17</text>
<text x="46.3" y="53.3">19</text>
<text x="55.2" y="48.3">16</text>
<text x="55.2" y="50.8">18</text>
<text x="55.2" y="53.3">20</text>
<text x="116.2" y="48.3">15</text>
<text x="116.2" y="50.8">17</text>
<text x="116.2" y="53.3">19</text>
<text x="125.1" y="48.3">16</text>
<text x="125.1" y="50.8">18</text>
<text x="125.1" y="53.3">20</text>
<text x="204.4" y="48.3">3</text>
<text x="204.4" y="50.8">4</text>
<text x="204.4" y="53.3">5</text>
<text x="231.1" y="49.5">8</text>
<text x="231.1" y="52.1">9</text>
<text x="230.5" y="54.6">10</text>
<text x="230.5" y="57.1">11</text>
<text x="230.5" y="59.7">12</text>
<text x="41.2" y="73">1</text>
<text x="41.2" y="75.6">2</text>
<text x="41.2" y="78.1">3</text>
<text x="102.2" y="80">1</text>
<text x="102.2" y="82.5">3</text>
<text x="111.1" y="80">2</text>
<text x="111.1" y="82.5">4</text>
<text x="212" y="83.2">1</text>
<text x="220.9" y="83.2">7</text>
<text x="102.2" y="85.1">5</text>
<text x="111.1" y="85.1">6</text>
<text x="212" y="85.7">2</text>
<text x="212" y="88.3">3</text>
<text x="220.9" y="85.7">8</text>
<text x="220.9" y="88.3">9</text>
<text x="212" y="90.8">4</text>
<text x="212" y="93.3">5</text>
<text x="212" y="95.9">6</text>
<text x="220.3" y="90.8">10</text>
<text x="220.3" y="93.3">11</text>
<text x="220.3" y="95.9">12</text>
<text x="250.8" y="90.8">1</text>
<text x="212" y="102.2">1</text>
<text x="212" y="104.8">2</text>
<text x="51.4" y="127.6">1</text>
<text x="51.4" y="130.2">2</text>
<text x="60.3" y="127.6">7</text>
<text x="60.3" y="130.2">8</text>
<text x="132" y="130.2">1</text>
<text x="51.4" y="132.7">3</text>
<text x="51.4" y="135.2">4</text>
<text x="51.4" y="137.8">5</text>
<text x="59.7" y="135.2">10</text>
<text x="59.7" y="137.8">11</text>
<text x="60.3" y="132.7">9</text>
<text x="132" y="132.7">2</text>
<text x="132" y="135.2">3</text>
<text x="132" y="137.8">4</text>
<text x="248" y="134.9" transform="rotate(-90 248 134.9)">1</text>
<text x="250.6" y="134.9" transform="rotate(-90 250.6 134.9)">2</text>
<text x="253.1" y="134.9" transform="rotate(-90 253.1 134.9)">3</text>
<text x="51.4" y="140.3">6</text>
<text x="59.7" y="140.3">12</text>
<text x="132" y="140.3">5</text>
<text x="132" y="142.9">6</text>
<text x="195.3" y="151.4" transform="rotate(-90 195.3 151.4)">2</text>
<text x="197.9" y="151.4" transform="rotate(-90 197.9 151.4)">1</text>
<text x="60.3" y="167">5</text>
<text x="113" y="167">5</text>
<text x="60.3" y="172.1">4</text>
<text x="60.3" y="169.5">9</text>
<text x="113" y="172.1">4</text>
<text x="113" y="169.5">9</text>
<text x="60.3" y="177.2">3</text>
<text x="60.3" y="179.7">7</text>
<text x="60.3" y="174.6">8</text>
<text x="113" y="177.2">3</text>
<text x="113" y="179.7">7</text>
<text x="113" y="174.6">8</text>
<text x="60.3" y="182.2">2</text>
<text x="60.3" y="184.8">6</text>
<text x="113" y="182.2">2</text>
<text x="113" y="184.8">6</text>
<text x="60.3" y="187.3">1</text>
<text x="113" y="187.3">1</text>
</g>
<g font-size="1.8" fill="#0000c2">
<text x="15.2" y="38">(SD_DIRECT)</text>
<text x="78.7" y="38">(OSD)</text>
<text x="78.7" y="53.2">(FPGA)</text>
<text x="198.1" y="53.2">SS</text>
<text x="198.1" y="48.2">GPX</text>
<text x="60.2" y="79.9">WIRED EXTERNALLY FROM FPGA</text>
<text x="84" y="82.4">SPARE</text>
<text x="124.5" y="79.9">WIRED EXTERNALLY TO SAM7S</text>
<text x="124.5" y="82.4">WIRED EXTERNALLY TO SAM7S</text>
<text x="154.5" y="79.9">POWER PINS</text>
<text x="154.5" y="82.4">POWER PINS</text>
<text x="57.5" y="84.8">POWER SUPPLY</text>
<text x="73.4" y="84.8">FROM SAM7S</text>
<text x="79.4" y="86.9">(OPTIONAL)</text>
<text x="87" y="84.8">(**)</text>
<text x="97.2" y="85">(**)</text>
<text x="124.5" y="84.8">NRST WIRED EXTERNALLY TO SAM7S</text>
<text x="124.5" y="86.9">(JTAG PIN</text>
<text x="135" y="86.9">3)</text>
<text x="88.2" y="94.5">CONNECT TO SAM7S!!</text>
<text x="88.7" y="92.5">FPGA PMOD,</text>
<text x="91.6" y="90.4">(**)</text>
<text x="96.3" y="90.4">IF</text>
<text x="99.1" y="90.4">3V3</text>
<text x="101.5" y="92.5">DO NOT</text>
<text x="103.7" y="90.4">FROM</text>
<text x="17.4" y="130.1">(SD_DIRECT)</text>
<text x="63.5" y="127.5">CS0</text>
<text x="87" y="127.5">(OSD)</text>
<text x="19.5" y="132.6">(USER_IO)</text>
<text x="22.6" y="135.2">(FPGA)</text>
<text x="46.4" y="132.6">CS1</text>
<text x="46.4" y="135.2">CS2</text>
</g>
</svg>
